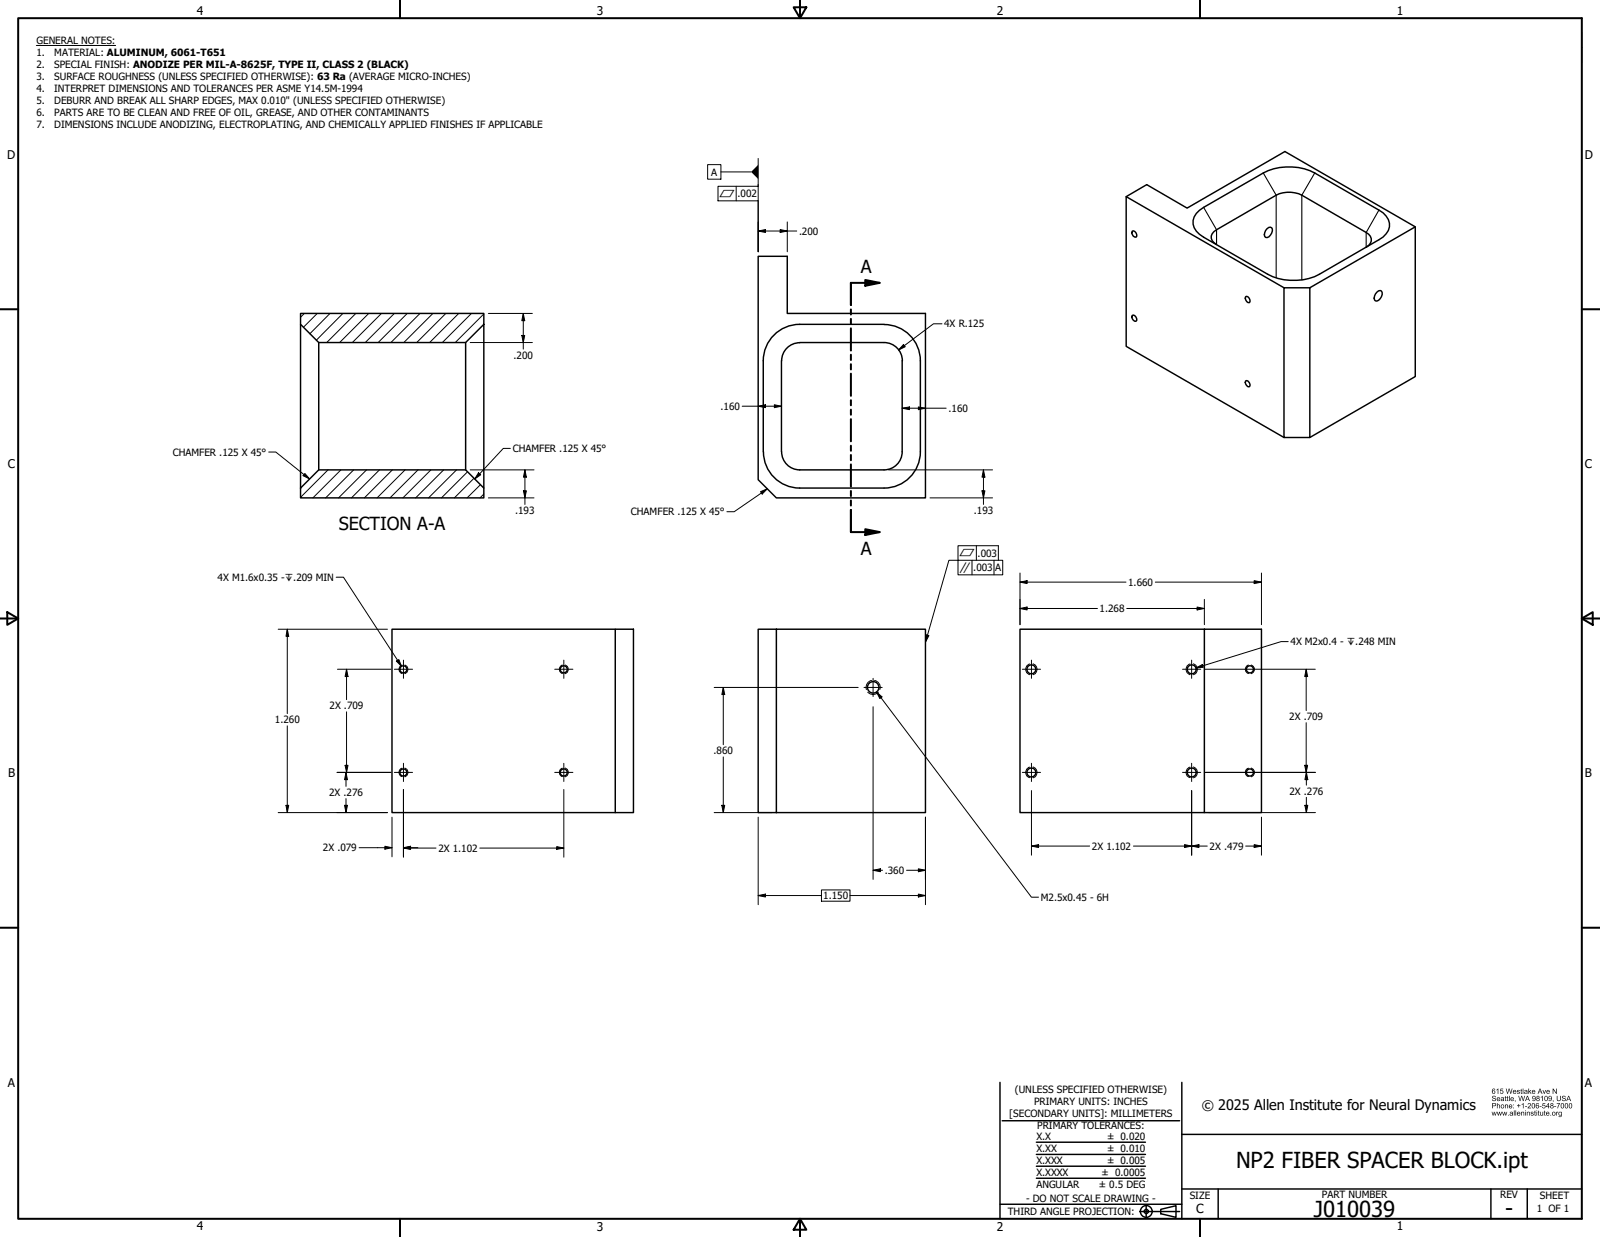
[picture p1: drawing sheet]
<svg xmlns="http://www.w3.org/2000/svg" width="559mm" height="432mm" viewBox="0 0 559 432" stroke-linecap="round" stroke-linejoin="round" font-family="sans-serif">
<!-- layer: Hatch (ANSI) -->
<g fill="none" stroke="#000" stroke-width=".35">
<path d="M106.3 109.4l-1.3 1.3M110.8 109.4l-4.8 4.8M115.3 109.4l-7.1 7.1M119.8 109.4l-9.3 9.3M124.3 109.4l-10.2 10.2M128.8 109.4l-10.2 10.2M133.2 109.4l-10.1 10.2M137.7 109.4l-10.1 10.2M142.2 109.4l-10.1 10.2M146.7 109.4l-10.2 10.2M151.2 109.4l-10.2 10.2M155.7 109.4l-10.2 10.2"/>
<path d="M160.2 109.4l-10.1 10.2M164.7 109.4l-10.2 10.2M169 109.6l-10 10M114.6 164l-9.6 9.6M119.1 164l-9.8 9.8M123.5 164l-9.8 9.8M128 164l-9.8 9.8M132.5 164l-9.8 9.8M137 164l-9.7 9.8M141.5 164l-9.8 9.8M146 164l-9.8 9.8M150.5 164l-9.8 9.8"/>
<path d="M154.9 164l-9.7 9.8M159.4 164l-9.7 9.8M163.3 164.7l-9.1 9.1M165.5 166.9l-6.8 6.9M167.8 169.2l-4.7 4.6M169 172.5l-1.4 1.3"/>
</g>
<!-- layer: Hidden Narrow (ANSI) -->
<g fill="none" stroke="#000" stroke-width=".35">
<path d="M140.4 232.2a1.57 1.57 0 0 0-1.1 1.4 1.57 1.57 0 0 0 1.1 1.5M141.4 232.2a1.58 1.58 0 0 1 1.1 1.4 1.58 1.58 0 0 1-1.1 1.5M196.4 232.2a1.57 1.57 0 0 0-1.1 1.4 1.57 1.57 0 0 0 1.1 1.5M197.4 232.2a1.58 1.58 0 0 1 1.1 1.4 1.58 1.58 0 0 1-1.1 1.5M304.4 237.6a2.37 2.37 0 0 0-1.8 3.1M305.4 237.6a2.37 2.37 0 0 1 1.9 3.1M359.6 231.8a1.96 1.96 0 0 0-1.4 1.8 1.96 1.96 0 0 0 1.4 1.9M360.8 231.7a2 2 0 0 1 1.4 1.9 2 2 0 0 1-1.4 1.9M415.6 231.8a1.96 1.96 0 0 0-1.4 1.8 1.96 1.96 0 0 0 1.4 1.9M416.8 231.7a2 2 0 0 1 1.4 1.9 2 2 0 0 1-1.4 1.9M436.1 232.2a1.55 1.55 0 0 0-1.2 1.4 1.55 1.55 0 0 0 1.2 1.5M437 232.2a1.55 1.55 0 0 1 1.1 1.4 1.55 1.55 0 0 1-1.1 1.5"/>
<path d="M306.8 241.6a2.47 2.47 0 0 1-3.7 0M140.4 268.2a1.53 1.53 0 0 0-1.1 1.4 1.53 1.53 0 0 0 1.1 1.5M141.4 268.1a1.62 1.62 0 0 1 1.1 1.5 1.62 1.62 0 0 1-1.1 1.5M196.4 268.2a1.53 1.53 0 0 0-1.1 1.4 1.53 1.53 0 0 0 1.1 1.5M197.4 268.1a1.62 1.62 0 0 1 1.1 1.5 1.62 1.62 0 0 1-1.1 1.5M359.6 267.8a1.92 1.92 0 0 0-1.4 1.8 1.92 1.92 0 0 0 1.4 1.9M360.8 267.7a2 2 0 0 1 1.4 1.9 2 2 0 0 1-1.4 1.9M415.6 267.8a1.92 1.92 0 0 0-1.4 1.8 1.92 1.92 0 0 0 1.4 1.9M416.8 267.7a2 2 0 0 1 1.4 1.9 2 2 0 0 1-1.4 1.9M436.1 268.2a1.5 1.5 0 0 0-1.2 1.4 1.5 1.5 0 0 0 1.2 1.5M437 268.1a1.59 1.59 0 0 1 1.1 1.5 1.59 1.59 0 0 1-1.1 1.5"/>
</g>
<!-- layer: Visible (ANSI) -->
<g fill="none" stroke="#000" stroke-width=".51">
<path d="M393.3 68.6l7.2-4.1 14.1 8.1 34.2-19.7 45.5 26.3-36.8 21.3M417.8 74.5l2.6-2.1 20.8-12a20 20 0 0 1 18 0l22.4 12.9a5.4 5.4 0 0 1 2.5 8.3l-1.1 1.1-1.4 1-20.8 12.1a20 20 0 0 1-18 0l-22.4-13a5.5 5.5 0 0 1-3.3-7.1zM442.5 79.8l.7-.4 .9 .1a2.42 2.42 0 0 1-2.1 3.4 2.03 2.03 0 0 1 .5-3.1zM494.3 79.2v52.2l-36.8 21.3M264.8 89.5h10.2v19.9h48.2v64.4h-52.1l-6.3-6.4zM395.4 80.7a1.35 1.35 0 0 1 1.4 .6 1.35 1.35 0 0 1-.1 1.5 1.5 1.5 0 0 1-1.3-2.1zM424.9 85.3a2.7 2.7 0 0 1-1.9-2.5 2.7 2.7 0 0 1 1.9-2.6l20.8-12.1a10.1 10.1 0 0 1 9 0l22.4 13.1a2.73 2.73 0 0 1 1.8 2.5 2.73 2.73 0 0 1-1.8 2.6M105 113.2v57.2M111.3 119.6v44.4M162.6 119.6v44.4M169 113.2l-6.4 6.4h-51.3l-6.3-6.4v-3.8h64v61M279.3 119.6h29.5a6.4 6.4 0 0 1 6.4 6.4"/>
<path d="M279.3 119.6a6.3 6.3 0 0 0-6.3 6.4M395.4 110.1a1.32 1.32 0 0 1 1.4 .6 1.32 1.32 0 0 1-.1 1.4 1.48 1.48 0 0 1-1.3-2zM435 103.6a1.34 1.34 0 0 1 1.4 .6 1.34 1.34 0 0 1-.1 1.5 1.51 1.51 0 0 1-1.3-2.1zM448.4 100.5h9.1v52.2h-9.1zM448.4 100.5l-55.1-31.9v52.3l55.1 31.8M480.9 102l.6-.5 1 .1a2.45 2.45 0 0 1-2.1 3.4 2.03 2.03 0 0 1 .5-3zM266.6 125.9a12.7 12.7 0 0 1 12.7-12.7h29.4a12.8 12.8 0 0 1 12.7 12.8M266.6 125.9v31.8M272.9 125.9v31.8M315.1 125.9v31.8a6.3 6.3 0 0 1-6.3 6.3h-29.5a6.3 6.3 0 0 1-6.3-6.3M321.4 125.9v31.8a12.7 12.7 0 0 1-12.6 12.7h-29.5a12.7 12.7 0 0 1-12.7-12.7M435 133a1.31 1.31 0 0 1 1.3 .6 1.31 1.31 0 0 1 0 1.4 1.48 1.48 0 0 1-1.3-2z"/>
<path d="M111.3 164h51.3l6.4 6.4v3.4h-64v-3.4zM214.9 219.6h6.3v64.1h-6.3zM214.9 219.6h-78v64.1h78M271.1 219.6h-6.3v64.1h6.3v-64.1h52.1v64.1h-52.1M420.6 219.6h-64.4v64.1h64.4v-64.1h20v64.1h-20"/>
<circle cx="140.9" cy="233.6" r="1.24"/>
<circle cx="196.9" cy="233.6" r="1.24"/>
<circle cx="305" cy="239.9" r="2"/>
<circle cx="360.2" cy="233.6" r="1.56"/>
<circle cx="416.2" cy="233.6" r="1.56"/>
<circle cx="436.5" cy="233.6" r="1.24"/>
<circle cx="140.9" cy="269.7" r="1.24"/>
<circle cx="196.9" cy="269.7" r="1.24"/>
<circle cx="360.2" cy="269.7" r="1.56"/>
<circle cx="416.2" cy="269.7" r="1.56"/>
<circle cx="436.5" cy="269.7" r="1.24"/>
</g>
<!-- layer: Visible Narrow (ANSI) -->
<path d="M420.4 72.4l4.5 7.8v5.1M441.2 60.4l4.5 7.7v28.9M459.2 60.4l-4.5 7.7v29.6M481.6 73.3l-4.5 7.9v5.1" fill="none" stroke="#000" stroke-width=".38"/>
<!-- layer: Section Line (ANSI) -->
<g fill="none" stroke="#000" stroke-width=".7">
<path d="M302.2 97.7l5 1-5 1.1zM307.2 98.7h-10v7.8M297.2 108v1.8M297.2 111.3v1.8M297.2 114.6v7.8M297.2 123.8v1.9M297.2 127.1v1.9M297.2 130.4v7.8M297.2 139.7v1.8M297.2 143v1.8M297.2 146.3v7.8M297.2 155.6v1.8"/>
<path d="M297.2 158.8v1.9M297.2 162.1v7.8M297.2 171.4v1.8M297.2 174.7v1.8M297.2 178v7.7h10M302.2 184.7l5 1-5 1.1z"/>
</g>
<g fill="#000">
<path d="M302.2 97.7l5 1-5 1.1z" fill-rule="evenodd"/>
<path d="M302.2 184.7l5 1-5 1.1z" fill-rule="evenodd"/>
</g>
<!-- layer: Border (ANSI) -->
<g fill="none" stroke="#000" stroke-width=".7">
<path d="M139.7 0v6.3M279.4 0v6.3M419.1 0v6.3M6.4 6.3h546v419.1h-546zM277.2 2.5h4.4l-2.2 3.8zM0 107.9h6.3M552.4 107.9h6.4M0 215.9h6.3M2.5 213.7l3.8 2.2-3.8 2.2zM552.4 215.9h6.4M552.5 215.9l3.8-2.2v4.4zM0 323.8h6.3"/>
<path d="M552.4 323.8h6.4M139.7 425.4v6.4M279.4 425.4v6.4M279.4 425.4l2.2 3.9h-4.4zM419.1 425.4v6.4"/>
</g>
<!-- layer: Title (ANSI) -->
<g fill="none" stroke="#000" stroke-width=".51">
<path d="M349.2 377.8v47.6M412.7 377.8v47.6M350 391.2h62M361.9 398.7h38.1M412.7 396h139.7M361.9 403h38.1M361.9 411.3h38.1M361.9 407.1h38.1M412.7 415h139.7M425.4 415v10.4M520.7 415v10.4M533.4 415v10.4"/>
<path d="M349.2 420.4h63.5M398 422.9h14M400.3 420.6v4.6M405.4 422.1l5.3-1.2v4l-5.3-1.2z"/>
<circle cx="400.3" cy="422.9" r="2.06"/>
<circle cx="400.3" cy="422.9" r=".73"/>
</g>
<!-- layer: Symbol (ANSI) -->
<g fill="none" stroke="#000" stroke-width=".35">
<path d="M12.7 15.9h27.7M552.4 11.5v10.3M247.1 57.5h4.7v5h-4.7zM264.8 55.3v9.7M250.8 65h14v5.1h-14zM251.8 60h10.5M257.1 65v5.1M264.8 70.1v17.8M93.9 157.8h2.4l11.8 9.4M178.2 156.5h-2.4l-10 10.7M106.5 165.3l1.6 1.9-2.2-1.1zM167.1 165l.8 .7-2.1 1.5z"/>
<path d="M265.6 171.6l2.4-1-1.8 1.9zM268 170.6l-11.6 8h-2.5M339.5 195.6v5.1M341 190.5v5.1M347.2 195.6v5.1M348.7 195.6v-5.1h-14.1v10.2h15.6v-5.1h-18.8l-8.2 28.6M117.4 201.5h2.6l20.2 31.1M138.4 230.8l.9-.5 .9 2.3zM323.4 221.6l1 .3-1.2 2.3zM417.7 233.2l2.2-1.2 .3 .9zM449.9 224h-2.5l-29.7 9.2M306.1 241.6l54.1 71.6h2.5"/>
<path d="M306.1 241.6l1.9 1.7-.7 .5z"/>
</g>
<!-- layer: Center Mark (ANSI) -->
<g fill="none" stroke="#000" stroke-width=".35">
<path d="M137.7 233.6h6.4M140.9 230.4v6.4M193.7 233.6h6.4M196.9 230.4v6.4M301.8 240h6.3M304.9 236.8v6.3M357.1 233.6h6.3M360.2 230.4v6.4M413 233.6h6.4M416.2 230.4v6.4M137.7 269.6h6.4M140.9 266.4v6.4"/>
<path d="M193.7 269.6h6.4M196.9 266.4v6.4M357.1 269.6h6.3M360.2 266.4v6.4M413 269.6h6.4M416.2 266.4v6.4"/>
</g>
<!-- layer: Dimension (ANSI) -->
<g fill="none" stroke="#000" stroke-width=".35">
<path d="M264.8 77.5v10.4M275 77.5v10.4M264.8 80.6l2.5-.5v1.1zM264.8 80.6h13.5M272.5 80.1l2.5 .5-2.5 .6zM164.2 119.6h21.7M170.6 109.4h15.3M182.2 117.1h1.1l-.5 2.5zM182.8 109.4v12.5M182.8 109.4l.5 2.6h-1.1zM329 113h-3l-12.2 9.2M315.5 120.3l.7 .7-2.4 1.2z"/>
<path d="M259.2 141.8h13.7M264.8 141.8l2.5-.5v1zM270.4 141.3l2.5 .5-2.5 .5zM315.1 142.5l2.5-.5v1zM315.1 142.5h15.4M320.7 142l2.5 .5-2.5 .5zM164.2 164h22.3M170.6 173.8h15.9M182.8 171.3h1l-.5 2.5zM183.3 164v12.1M183.3 164l.5 2.6h-1zM310.3 164h36.3"/>
<path d="M324.8 173.8h21.8M343 171.3h1l-.5 2.5zM343.5 164v12.1M343.5 164l.5 2.6h-1zM97.2 219.6h38.1M100.3 219.6v29.5M100.3 219.6l.5 2.5h-.9zM356.2 200v18.1M356.2 212.4l2.5-.5v1zM356.2 203.2l2.5-.5v1zM356.2 212.4h27.1M356.2 203.2h37.1"/>
<path d="M393.5 212.4h27.1M403.5 203.2h37.1M418.1 211.9l2.5 .5-2.5 .5zM420.6 209.2v8.9M438 202.7l2.6 .5-2.6 .5zM440.6 200v18.1M117.9 233.6h18.6M121 233.6v10.6M121 233.6l.5 2.6h-1zM249.4 240h50.3M252.6 240v20M252.6 240l.5 2.4h-1z"/>
<path d="M420.9 233.6h38.5M456.2 233.6v14.4M456.2 233.6l.5 2.6h-1zM100.3 253.4v30.3M121 248.5v21.1M304.9 246.7v60.3M456.2 252.3v21.8M117.7 269.6h18.8M120.5 267.1h1l-.5 2.5zM120.8 269.6v4.9M120.8 278.8v4.9M120.8 269.6l.5 2.6h-1z"/>
<path d="M140.9 275.6v23.6M196.9 275.6v23.6M252.6 264.2v19.5M360.2 276v22.5M416.2 276v22.5M420.9 269.6h38.5M455.7 267.1h1l-.5 2.5zM456.2 269.6l.6 2.6h-1.1zM456.2 278.3v5.4M97.2 283.7h38.1M99.9 281.1h.9l-.5 2.6zM120.3 281.1h1l-.5 2.6z"/>
<path d="M125.4 295.9h11.5M134.4 295.4l2.5 .5-2.5 .5zM136.9 285.2v13.9M140.9 295.9l2.5-.5v1zM140.9 296l2.5-.5v1zM140.9 295.9h5M140.9 296h11.4M167.6 296h29.3M194.4 295.5l2.5 .5-2.5 .5zM249.4 283.7h20.2M252.1 281.1h1l-.5 2.6zM264.8 285.2v30.6"/>
<path d="M323.2 285.2v30.6M360.2 295.3l2.5-.5v1zM360.2 295.3h20.4M395.9 295.3h25.7M413.7 294.8l2.5 .5-2.5 .5zM416.2 295.3l2.5-.5v1zM422.2 283.7h37.2M435 295.3h5.6M438 294.8l2.6 .5-2.6 .5zM440.6 285.2v13.3M455.7 281.1h1.1l-.6 2.6zM264.8 312.6l2.5-.5v1z"/>
<path d="M264.8 312.6h22.1M286.9 310.6h10v4h-10zM296.9 312.6h26.3M304.9 303.8l2.6-.5v1zM304.9 303.8h3.3M316.6 303.8h6.6M320.7 312.1l2.5 .5-2.5 .5zM320.7 303.3l2.5 .5-2.5 .5z"/>
</g>
<g fill="#000">
<path d="M264.8 80.6l2.5-.5v1.1z" fill-rule="evenodd"/>
<path d="M272.5 80.1l2.5 .5-2.5 .6z" fill-rule="evenodd"/>
<path d="M182.2 117.1h1.1l-.5 2.5z" fill-rule="evenodd"/>
<path d="M182.8 109.4l.5 2.6h-1.1z" fill-rule="evenodd"/>
<path d="M315.5 120.3l.7 .7-2.4 1.2z" fill-rule="evenodd"/>
<path d="M264.8 141.8l2.5-.5v1z" fill-rule="evenodd"/>
<path d="M270.4 141.3l2.5 .5-2.5 .5z" fill-rule="evenodd"/>
<path d="M315.1 142.5l2.5-.5v1z" fill-rule="evenodd"/>
<path d="M320.7 142l2.5 .5-2.5 .5z" fill-rule="evenodd"/>
<path d="M182.8 171.3h1l-.5 2.5z" fill-rule="evenodd"/>
<path d="M183.3 164l.5 2.6h-1z" fill-rule="evenodd"/>
<path d="M343 171.3h1l-.5 2.5z" fill-rule="evenodd"/>
<path d="M343.5 164l.5 2.6h-1z" fill-rule="evenodd"/>
<path d="M356.2 212.4l2.5-.5v1z" fill-rule="evenodd"/>
<path d="M356.2 203.2l2.5-.5v1z" fill-rule="evenodd"/>
<path d="M418.1 211.9l2.5 .5-2.5 .5z" fill-rule="evenodd"/>
<path d="M438 202.7l2.6 .5-2.6 .5z" fill-rule="evenodd"/>
<path d="M100.3 219.6l.5 2.5h-.9z" fill-rule="evenodd"/>
<path d="M121 233.6l.5 2.6h-1z" fill-rule="evenodd"/>
<path d="M456.2 233.6l.5 2.6h-1z" fill-rule="evenodd"/>
<path d="M252.6 240l.5 2.4h-1z" fill-rule="evenodd"/>
<path d="M120.5 267.1h1l-.5 2.5z" fill-rule="evenodd"/>
<path d="M120.8 269.6l.5 2.6h-1z" fill-rule="evenodd"/>
<path d="M455.7 267.1h1l-.5 2.5z" fill-rule="evenodd"/>
<path d="M456.2 269.6l.6 2.6h-1.1z" fill-rule="evenodd"/>
<path d="M99.9 281.1h.9l-.5 2.6z" fill-rule="evenodd"/>
<path d="M120.3 281.1h1l-.5 2.6z" fill-rule="evenodd"/>
<path d="M134.4 295.4l2.5 .5-2.5 .5z" fill-rule="evenodd"/>
<path d="M140.9 295.9l2.5-.5v1z" fill-rule="evenodd"/>
<path d="M140.9 296l2.5-.5v1z" fill-rule="evenodd"/>
<path d="M194.4 295.5l2.5 .5-2.5 .5z" fill-rule="evenodd"/>
<path d="M252.1 281.1h1l-.5 2.6z" fill-rule="evenodd"/>
<path d="M360.2 295.3l2.5-.5v1z" fill-rule="evenodd"/>
<path d="M413.7 294.8l2.5 .5-2.5 .5z" fill-rule="evenodd"/>
<path d="M416.2 295.3l2.5-.5v1z" fill-rule="evenodd"/>
<path d="M438 294.8l2.6 .5-2.6 .5z" fill-rule="evenodd"/>
<path d="M455.7 281.1h1.1l-.6 2.6z" fill-rule="evenodd"/>
<path d="M264.8 312.6l2.5-.5v1z" fill-rule="evenodd"/>
<path d="M304.9 303.8l2.6-.5v1z" fill-rule="evenodd"/>
<path d="M320.7 312.1l2.5 .5-2.5 .5z" fill-rule="evenodd"/>
<path d="M320.7 303.3l2.5 .5-2.5 .5z" fill-rule="evenodd"/>
</g>
<!-- layer: Symbol (ANSI) -->
<g fill="#000">
<path d="M264.8 57.5v5l-2.5-2.5z" fill-rule="evenodd"/>
<path d="M106.5 165.3l1.6 1.9-2.2-1.1z" fill-rule="evenodd"/>
<path d="M167.1 165l.8 .7-2.1 1.5z" fill-rule="evenodd"/>
<path d="M265.6 171.6l2.4-1-1.8 1.9z" fill-rule="evenodd"/>
<path d="M138.4 230.8l.9-.5 .9 2.3z" fill-rule="evenodd"/>
<path d="M323.4 221.6l1 .3-1.2 2.3z" fill-rule="evenodd"/>
<path d="M417.7 233.2l2.2-1.2 .3 .9z" fill-rule="evenodd"/>
<path d="M306.1 241.6l1.9 1.7-.7 .5z" fill-rule="evenodd"/>
</g>
<g fill="#000">
<path d="M542.3 380h.2l1 1.4v-1.4h.2v1.8h-.2l-1-1.4v1.4h-.2zM540.4 380.7l-.1 .3h.8l-.3-.3zM540.2 380.6a.62 .62 0 0 1 .8-.1 .62 .62 0 0 1 .3 .7h-1a.38 .38 0 0 0 .3 .4 .38 .38 0 0 0 .4-.2h.3a.67 .67 0 0 1-1.1 .3 .67 .67 0 0 1 0-1.1zM538.7 380.5h.3l.3 1 .4-1h.3l-.5 1.3h-.3zM537.8 380.2l-.3 .9h.7zM537.7 380h.3l.7 1.8h-.3l-.2-.5h-.7l-.2 .5h-.3zM535.4 380.7l-.2 .3h.8l-.2-.3zM535.2 380.6a.62 .62 0 0 1 .7-.1 .62 .62 0 0 1 .3 .7h-1a.38 .38 0 0 0 .3 .4 .38 .38 0 0 0 .5-.2h.2a.67 .67 0 0 1-1 .3 .67 .67 0 0 1 0-1.1zM533.8 380h.2v1l.8-.5-.5 .5 .6 .8h-.3l-.4-.7-.2 .7h-.2zM532.6 381.3v.3l.3 .1 .3-.5zM532.4 380.6h1l.1 1.2-.3-.2a.49 .49 0 0 1-.6 .3 .49 .49 0 0 1-.2-.7 .49 .49 0 0 1 .7-.2l.1-.3-.8 .2zM531.8 380h.2v1.8h-.2zM531.2 380.2l.2-.2v.5h.2l-.2 .2v.8l.2 .3-.4-.1-.2-1zM529.9 380.6l.5-.1 .4 .2h-.6l-.1 .2a.54 .54 0 0 1 .7 .5 .54 .54 0 0 1-.5 .6 .54 .54 0 0 1-.5-.6l.5 .3 .3-.3-.8-.4zM528.7 380.7l-.1 .3h.7l-.2-.3zM528.5 380.6a.61 .61 0 0 1 .8-.1 .61 .61 0 0 1 .3 .7h-1a.39 .39 0 0 0 .3 .4 .39 .39 0 0 0 .4-.2h.3a.67 .67 0 0 1-1.1 .3 .67 .67 0 0 1 0-1.1zM525.9 380h.3l.3 1.6 .4-1.6h.3l.4 1.6 .4-1.6h.2l-.5 1.8h-.2l-.4-1.6-.5 1.6h-.2zM524.1 380h.9v.2h-.7l-.1 .5a.6 .6 0 0 1 .8 .3 .6 .6 0 0 1-.4 .8 .6 .6 0 0 1-.7-.5h.2a.38 .38 0 0 0 .6 .2 .38 .38 0 0 0 0-.6 .38 .38 0 0 0-.6 .1l-.2-.1zM522.6 380.4l.7-.4v1.8h-.2v-1.4l-.5 .2zM521.3 381.3a.4 .4 0 0 0 .8 0 .4 .4 0 0 0-.8 0zM521.2 380.2l.7-.2 .3 .4h-.2a.36 .36 0 0 0-.5-.2 .36 .36 0 0 0-.2 .4v.3a.58 .58 0 0 1 .9 .2 .58 .58 0 0 1-.5 .8 .58 .58 0 0 1-.6-.7z" fill-rule="evenodd"/>
<path d="M544.5 388.8a.45 .45 0 0 0 .9 0 .45 .45 0 0 0-.9 0zM544.4 388.3l1-.2v1.1a.57 .57 0 0 1-.4 .7 .57 .57 0 0 1-.7-.4l.3 .2a.39 .39 0 0 0 .5 0 .39 .39 0 0 0 .1-.5 .63 .63 0 0 1-.9-.1 .63 .63 0 0 1 .1-.8zM543.5 388.1l.2 .2 .5-.2-.4 .4-.1 .9h-.2zM542.3 388.8a.46 .46 0 0 0 .9 0 .46 .46 0 0 0-.9 0zM542 388.8a.7 .7 0 0 1 1.4 0 .7 .7 0 0 1-1.4 0zM541.5 389.2h.2v.2h-.2zM540.3 388.3l-.1 .3h.7l-.2-.3zM540.1 388.2a.61 .61 0 0 1 .7-.1 .61 .61 0 0 1 .3 .7h-.9a.38 .38 0 0 0 .2 .5 .38 .38 0 0 0 .5-.3h.2a.67 .67 0 0 1-1 .3 .67 .67 0 0 1 0-1.1zM539.3 387.8l.3-.2v.5h.2l-.2 .2v.8l.2 .3-.4-.1-.2-1zM537.9 388.1h.2v1l.3 .2 .3-.2v-1h.3v1.3l-1-.1zM537.2 387.8l.2-.2v.5h.3l-.3 .2v.7l.3 .4-.4-.1zM536.6 388.1h.2v1.3h-.2zM536.6 387.6l.2 .2zM536 387.8l.2-.2v.5h.2l-.2 .2v.8l.2 .3-.4-.1zM534.7 388.2l.7-.1 .2 .3-.6-.1-.1 .3a.54 .54 0 0 1 .7 .4 .54 .54 0 0 1-.5 .6 .54 .54 0 0 1-.5-.6l.5 .3 .3-.2-.7-.4zM533.2 388.1l1 .1 .1 1.2h-.2v-.9l-.3-.2-.3 .2v.9h-.3zM532.7 388.1h.2v1.3h-.2zM532.7 387.6l.2 .2zM531.3 388.1l1 .1v1.2h-.2v-.9l-.3-.2-.3 .2v.9h-.2zM530.1 388.3l-.1 .3h.8l-.2-.3zM530 388.2a.61 .61 0 0 1 .7-.1 .61 .61 0 0 1 .3 .7h-1a.38 .38 0 0 0 .3 .5 .38 .38 0 0 0 .5-.3h.2a.67 .67 0 0 1-1 .3 .67 .67 0 0 1 0-1.1zM529.3 387.6h.2v1.8h-.2zM528.7 387.6h.3v1.8h-.3zM527.5 388.9v.3l.4 .1 .3-.6zM527.4 388.2h.9l.2 1.2-.3-.1a.5 .5 0 0 1-.7 .2 .5 .5 0 0 1-.2-.7 .5 .5 0 0 1 .7-.2l.1-.3-.8 .2zM526.7 389.2h.2v.2h-.2zM524.6 388.1h.2l.3 1 .3-1h.2l.3 1 .3-1h.2l-.4 1.3h-.2l-.3-1-.2 1h-.3zM522.8 388.1h.2l.3 1 .3-1h.2l.3 1 .3-1h.2l-.4 1.3h-.3l-.2-1-.3 1h-.2zM521 388.1h.2l.3 1 .3-1h.2l.2 1 .3-1h.3l-.5 1.3h-.2l-.2-1-.3 1h-.2z" fill-rule="evenodd"/>
<path d="M547.8 382.7l-.3 .9h.7zM547.7 382.5h.3l.7 1.8h-.3l-.2-.5h-.7l-.2 .5h-.3zM545.7 382.6a.71 .71 0 0 1 1.1 .4h-.2a.4 .4 0 0 0-.4-.3 .4 .4 0 0 0-.4 .4l.1 .1a.69 .69 0 0 1 .9 .5 .69 .69 0 0 1-.5 .8 .69 .69 0 0 1-.8-.6l.2-.2a.44 .44 0 0 0 .5 .6 .44 .44 0 0 0 .2-.7h-.1a.58 .58 0 0 1-.7-.3 .58 .58 0 0 1 .1-.7zM543.7 382.5h.2v1.1a.49 .49 0 0 0 .5 .6 .49 .49 0 0 0 .5-.6v-1.1h.2v1.1a.72 .72 0 0 1-.7 .8 .72 .72 0 0 1-.7-.8zM542.3 384.1h.3l-.2 .6zM541 383.1a.39 .39 0 0 0 .7 0 .39 .39 0 0 0-.7 0zM541 382.7a.87 .87 0 0 1 1.1 .6 .87 .87 0 0 1-.8 1.1l-.5-.5 .7 .2 .3-.6a.58 .58 0 0 1-.9 0 .58 .58 0 0 1 .1-.8zM539.7 382.8a.85 .85 0 0 0 .4 1.4l.2-.3a.64 .64 0 0 0 .1-.7 .64 .64 0 0 0-.7-.4zM539.6 382.6a.84 .84 0 0 1 1 .8 .84 .84 0 0 1-.9 .9l-.3-.8zM538.1 383l.7-.5v1.8h-.2v-1.4l-.5 .3zM536.8 383a.3 .3 0 0 0 .6 0 .3 .3 0 0 0-.6 0zM536.8 383.8a.37 .37 0 0 0 .7 0 .37 .37 0 0 0-.7 0zM536.8 382.6a.49 .49 0 0 1 .7 0 .49 .49 0 0 1-.1 .8 .54 .54 0 0 1 .2 .8 .54 .54 0 0 1-.9 0 .54 .54 0 0 1 .2-.8l-.3-.3zM535.3 383.1a.4 .4 0 0 0 .8 0 .4 .4 0 0 0-.8 0zM535.3 382.7a.87 .87 0 0 1 1.1 .6 .87 .87 0 0 1-.7 1.1l-.5-.5 .7 .2 .2-.6a.58 .58 0 0 1-.9 .1 .58 .58 0 0 1 .1-.9zM533.5 382.7l-.3 .9h.6zM533.3 382.5h.3l.7 1.8h-.2l-.2-.5h-.8l-.2 .5h-.3zM530.3 382.5h.2l.4 1.6 .4-1.6h.3l.4 1.6 .4-1.6h.2l-.5 1.8h-.2l-.5-1.6-.4 1.6h-.2zM529.1 384.1h.2l-.2 .6zM527.9 383.3l-.1 .3h.7l-.2-.4zM527.7 383.2a.61 .61 0 0 1 .7-.1 .61 .61 0 0 1 .3 .6h-.9a.38 .38 0 0 0 .2 .5 .38 .38 0 0 0 .5-.3l.2 .1a.66 .66 0 0 1-1 .2 .66 .66 0 0 1 0-1zM527 382.5h.3v1.8h-.3zM526.4 382.7l.2-.1v.4h.2l-.2 .2v.9l.2 .2-.4-.1-.2-1zM525.7 382.7l.2-.1v.4h.2l-.2 .2v.8l.2 .3-.4-.1zM524.4 383.9v.2l.4 .1 .3-.5zM524.4 383.1h.8l.2 1.2-.3-.1a.49 .49 0 0 1-.7 .2 .49 .49 0 0 1-.2-.7 .49 .49 0 0 1 .7-.1v-.4l-.7 .2zM523.1 383.3l-.1 .3h.7l-.2-.4zM522.9 383.2a.61 .61 0 0 1 .7-.1 .61 .61 0 0 1 .3 .6h-.9a.38 .38 0 0 0 .2 .5 .38 .38 0 0 0 .5-.3l.2 .1a.66 .66 0 0 1-1 .2 .66 .66 0 0 1 0-1zM521.3 382.6a.72 .72 0 0 1 1.2 .4h-.3a.4 .4 0 0 0-.4-.3 .4 .4 0 0 0-.4 .4l.2 .1a.69 .69 0 0 1 .8 .4 .69 .69 0 0 1-.4 .9 .69 .69 0 0 1-.8-.4l-.1-.3 .2-.1a.44 .44 0 0 0 .5 .6 .44 .44 0 0 0 .3-.7h-.2a.58 .58 0 0 1-.6-.2 .58 .58 0 0 1 0-.8z" fill-rule="evenodd"/>
<path d="M548.2 385.4a.86 .86 0 0 0 .4 1.3l.2-.1a.86 .86 0 0 0-.4-1.3zM548.2 385.2a.84 .84 0 0 1 .9 .8 .84 .84 0 0 1-.9 .8l-.3-.8zM546.8 385.4a.86 .86 0 0 0 .4 1.3l.1-.1a.86 .86 0 0 0-.4-1.3zM546.8 385.2a.84 .84 0 0 1 .9 .8 .84 .84 0 0 1-.9 .8l-.3-.8zM545.4 385.4a.86 .86 0 0 0 .4 1.3l.1-.1a.84 .84 0 0 0-.4-1.3zM545.3 385.2a.84 .84 0 0 1 1 .8 .84 .84 0 0 1-.9 .8l-.3-.8zM543.7 385.1h1.2l-.7 1.8h-.3l.1-.5 .6-1.1h-.9zM542.8 386.1h.7v.2h-.7zM541.7 385.5a.3 .3 0 0 0 .6 0 .3 .3 0 0 0-.6 0zM541.6 386.4a.4 .4 0 0 0 .8 0 .4 .4 0 0 0-.8 0zM541.6 385.2a.49 .49 0 0 1 .8-.1 .49 .49 0 0 1-.1 .8 .55 .55 0 0 1 .1 .8 .55 .55 0 0 1-.8 0 .55 .55 0 0 1 .2-.8l-.3-.3zM540.7 385.4l-.5 .8h.5zM540.8 385.1h.1v1.1h.3l-.3 .7h-.2v-.5h-.8zM538.8 385.1h.9v.2h-.7l-.1 .5a.6 .6 0 0 1 .8 .3 .6 .6 0 0 1-.4 .8 .6 .6 0 0 1-.7-.5h.2a.39 .39 0 0 0 .6 .2 .39 .39 0 0 0 0-.7 .39 .39 0 0 0-.6 .1h-.2zM537.7 386.1h.7v.2h-.7zM536.6 386.3a.4 .4 0 0 0 .8 0 .4 .4 0 0 0-.8 0zM536.5 385.3l.7-.2 .3 .4h-.2a.36 .36 0 0 0-.5-.3 .36 .36 0 0 0-.2 .5v.2a.58 .58 0 0 1 .9 .2 .58 .58 0 0 1-.5 .9 .58 .58 0 0 1-.7-.7zM535.3 385.4a.86 .86 0 0 0 .4 1.3l.1-.1a.85 .85 0 0 0-.4-1.3zM535.2 385.2a.84 .84 0 0 1 .9 .8 .84 .84 0 0 1-.9 .8l-.3-.8zM533.7 385.2a.63 .63 0 0 1 1 .2 .63 .63 0 0 1-.5 .9l-.4 .4h.9v.2h-1.2l.5-.7a.48 .48 0 0 0 .5-.5 .48 .48 0 0 0-.5-.4l-.5 .3zM532.7 386.1h.6v.2h-.6zM531.4 385.5l.7-.5v1.9h-.2v-1.4l-.5 .2zM530.3 385.4h.2v.5h.5v.2h-.5v.5h-.2v-.5h-.5v-.2h.5zM528.5 386.6h.3v.3h-.3zM528.5 385.6h.3v.2h-.3zM527.3 385.8l-.1 .3h.7l-.2-.4zM527.1 385.7a.61 .61 0 0 1 .8-.1 .61 .61 0 0 1 .3 .7h-1a.39 .39 0 0 0 .3 .4 .39 .39 0 0 0 .4-.3l.3 .1a.66 .66 0 0 1-1.1 .3 .66 .66 0 0 1 0-1.1zM525.6 385.6l1 .1 .1 1.2h-.2l-.1-1-.2-.2-.3 .2-.1 1h-.2zM524.4 386.2a.46 .46 0 0 0 .9 0 .46 .46 0 0 0-.9 0zM524.1 386.2a.7 .7 0 0 1 1.4 0 .7 .7 0 0 1-1.4 0zM522.8 385.1h.2v.6a.47 .47 0 0 1 .6-.1 .47 .47 0 0 1 .3 .4v.9h-.2l-.1-1-.2-.2-.3 .2-.1 1h-.2zM521.4 385.3v.6h.6a.33 .33 0 0 0 .3-.4 .33 .33 0 0 0-.5-.2zM521.1 385.1h1a.55 .55 0 0 1 .4 .6 .55 .55 0 0 1-.7 .4h-.4v.8h-.3z" fill-rule="evenodd"/>
</g>
<g font-size="7.7">
<text x="431.7" y="407.6">NP2 FIBER SPACER BLOCK.ipt</text>
<text x="458.9" y="424.8">J010039</text>
<text x="525.7" y="424.4">-</text>
</g>
<g font-size="6.3">
<text x="300.7" y="95.2">A</text>
<text x="118.3" y="185">SECTION A-A</text>
<text x="300.7" y="193.8">A</text>
</g>
<text font-size="4.6" x="419.7" y="387.3">© 2025 Allen Institute for Neural Dynamics</text>
<text font-size="4.4" x="417.8" y="423.5">C</text>
<g font-size="4.2">
<text x="68.7" y="5.3">4</text>
<text x="208.4" y="5.3">3</text>
<text x="348.1" y="5.3">2</text>
<text x="487.8" y="5.3">1</text>
<text x="2.5" y="55.5">D</text>
<text x="553.5" y="55.5">D</text>
<text x="2.8" y="163.4">C</text>
<text x="553.5" y="163.4">C</text>
<text x="2.9" y="271.4">B</text>
<text x="553.5" y="271.4">B</text>
<text x="2.8" y="379.3">A</text>
<text x="553.5" y="379.3">A</text>
<text x="68.7" y="429.5">4</text>
<text x="208.4" y="429.6">3</text>
<text x="348.1" y="429.6">2</text>
<text x="487.8" y="429.5">1</text>
</g>
<g font-size="3.5">
<text x="12.7" y="15.3">GENERAL NOTES:</text>
<text x="12.7" y="23.7">2.</text>
<text x="12.7" y="19.5">1.</text>
<text x="18.9" y="23.7">SPECIAL FINISH: ANODIZE PER MIL-A-8625F, TYPE II, CLASS 2 (BLACK)</text>
<text x="18.9" y="19.5">MATERIAL: ALUMINUM, 6061-T651</text>
<text x="12.7" y="27.8">3.</text>
<text x="18.9" y="27.8">SURFACE ROUGHNESS (UNLESS SPECIFIED OTHERWISE): 63 Ra (AVERAGE MICRO-INCHES)</text>
<text x="12.7" y="32">4.</text>
<text x="18.9" y="32">INTERPRET DIMENSIONS AND TOLERANCES PER ASME Y14.5M-1994</text>
<text x="12.7" y="40.4">6.</text>
<text x="12.7" y="36.2">5.</text>
<text x="18.9" y="40.4">PARTS ARE TO BE CLEAN AND FREE OF OIL, GREASE, AND OTHER CONTAMINANTS</text>
<text x="18.9" y="36.2">DEBURR AND BREAK ALL SHARP EDGES, MAX 0.010&quot; (UNLESS SPECIFIED OTHERWISE)</text>
<text x="12.7" y="44.6">7.</text>
<text x="18.9" y="44.6">DIMENSIONS INCLUDE ANODIZING, ELECTROPLATING, AND CHEMICALLY APPLIED FINISHES IF APPLICABLE</text>
<text x="248.4" y="61.3">A</text>
<text x="257.6" y="68.8">.002</text>
<text x="279.1" y="81.9">.200</text>
<text x="329.8" y="114.3">4X R.125</text>
<text x="179.4" y="125.2">.200</text>
<text x="251.7" y="143.1">.160</text>
<text x="331.3" y="143.8">.160</text>
<text x="60.3" y="159.1">CHAMFER .125 X 45°</text>
<text x="179.1" y="157.8">CHAMFER .125 X 45°</text>
<text x="179.9" y="179.5">.193</text>
<text x="220.3" y="179.9">CHAMFER .125 X 45°</text>
<text x="340.1" y="179.5">.193</text>
<text x="341.4" y="194.3">.003</text>
<text x="76" y="202.8">4X M1.6x0.35 -↧.209 MIN</text>
<text x="339.9" y="199.4">.003</text>
<text x="347.6" y="199.4">A</text>
<text x="394" y="204.5">1.660</text>
<text x="384" y="213.7">1.268</text>
<text x="450.7" y="225.2">4X M2x0.4 - ↧.248 MIN</text>
<text x="115.1" y="247.6">2X .709</text>
<text x="450.3" y="251.5">2X .709</text>
<text x="96" y="252.5">1.260</text>
<text x="249.2" y="263.3">.860</text>
<text x="114.9" y="277.9">2X .276</text>
<text x="450.3" y="277.5">2X .276</text>
<text x="112.8" y="297.2">2X .079</text>
<text x="153.1" y="297.3">2X 1.102</text>
<text x="381.4" y="296.6">2X 1.102</text>
<text x="422.5" y="296.6">2X .479</text>
<text x="309.1" y="305.1">.360</text>
<text x="287.5" y="313.9">1.150</text>
<text x="363.5" y="314.5">M2.5x0.45 - 6H</text>
<text x="354.5" y="381.6">(UNLESS SPECIFIED OTHERWISE)</text>
<text x="352.5" y="390">[SECONDARY UNITS]: MILLIMETERS</text>
<text x="361.1" y="385.8">PRIMARY UNITS: INCHES</text>
<text x="362.3" y="394.1">PRIMARY TOLERANCES:</text>
<text x="361.9" y="397.9">X.X</text>
<text x="386.7" y="398">± 0.020</text>
<text x="361.9" y="402.1">X.XX</text>
<text x="361.9" y="406.3">X.XXX</text>
<text x="386.7" y="402.1">± 0.010</text>
<text x="386.7" y="406.3">± 0.005</text>
<text x="361.9" y="410.5">X.XXXX</text>
<text x="384.7" y="410.5">± 0.0005</text>
<text x="358.4" y="419.7">- DO NOT SCALE DRAWING -</text>
<text x="361.9" y="414.6">ANGULAR</text>
<text x="383.8" y="414.7">± 0.5 DEG</text>
<text x="415.5" y="418.4">SIZE</text>
<text x="461.6" y="418.3">PART NUMBER</text>
<text x="523.9" y="418.3">REV</text>
<text x="537.8" y="418.4">SHEET</text>
<text x="352" y="424.2">THIRD ANGLE PROJECTION:</text>
<text x="536.7" y="423.2">1 OF 1</text>
</g>
<g font-size="3.3">
<text x="251.2" y="68.8">⏥</text>
<text x="335" y="194.2">⏥</text>
<text x="335" y="200">∥</text>
</g>
</svg>
